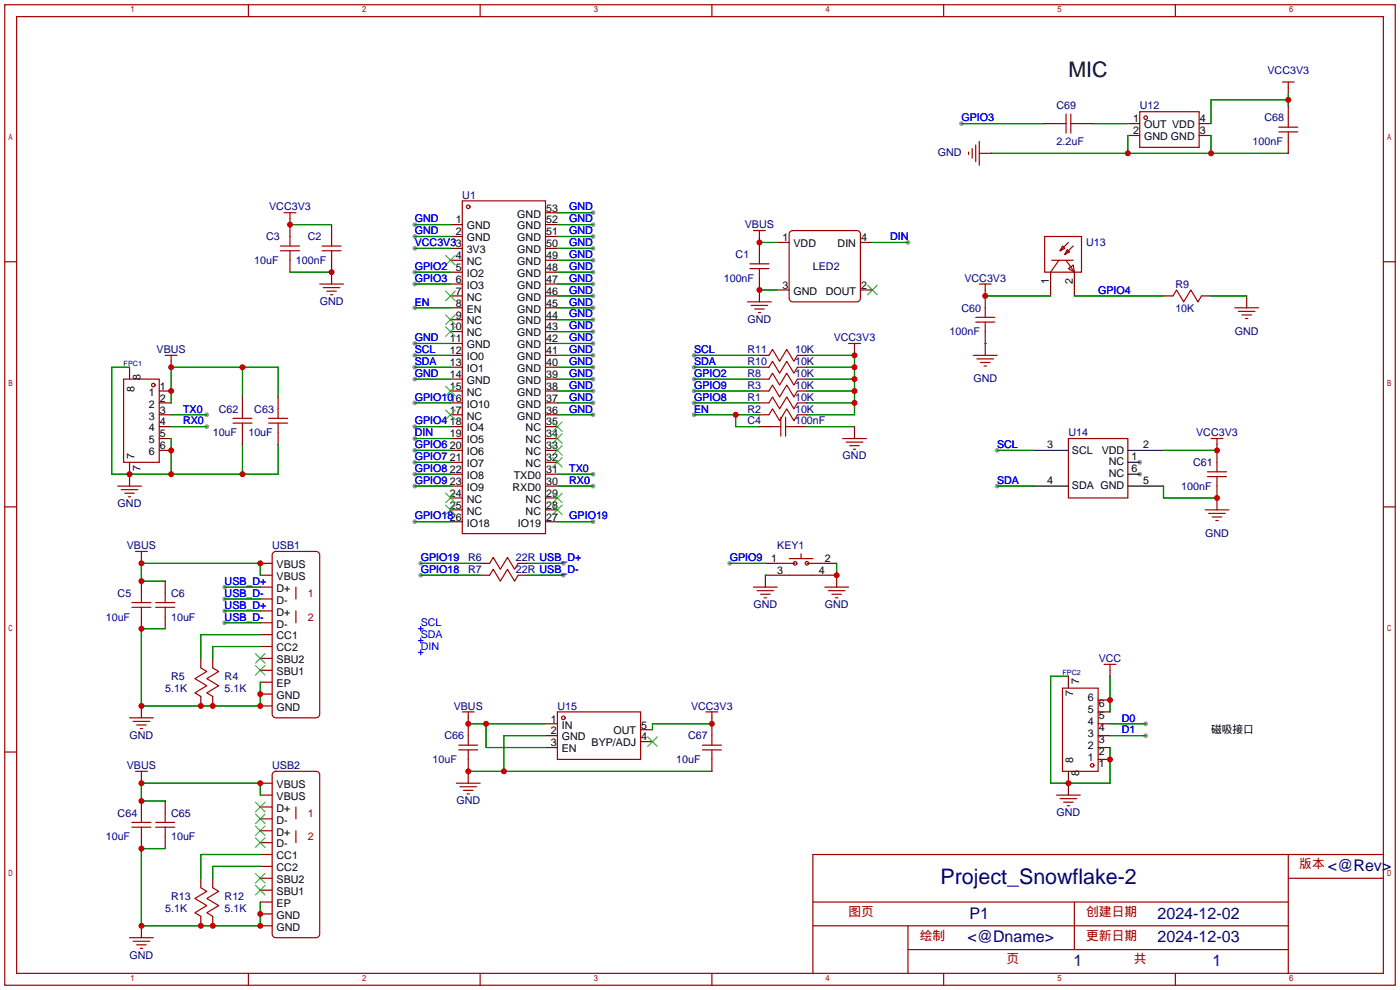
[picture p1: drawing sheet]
<svg xmlns="http://www.w3.org/2000/svg" width="299mm" height="212mm" viewBox="0 0 299 212" stroke-linecap="round" stroke-linejoin="round" font-family="sans-serif">
<g fill="#999">
<circle cx="243.6" cy="98.8" r=".51"/>
<circle cx="243.6" cy="101.3" r=".51"/>
<circle cx="88.6" cy="75.9" r=".51"/>
<circle cx="88.6" cy="78.5" r=".51"/>
<circle cx="88.6" cy="58.2" r=".51"/>
<circle cx="88.6" cy="60.7" r=".51"/>
<circle cx="88.6" cy="91.2" r=".51"/>
<circle cx="88.6" cy="93.7" r=".51"/>
<circle cx="88.6" cy="96.3" r=".51"/>
<circle cx="88.6" cy="98.8" r=".51"/>
<circle cx="88.6" cy="101.3" r=".51"/>
<circle cx="88.6" cy="103.9" r=".51"/>
<circle cx="88.6" cy="86.1" r=".51"/>
<circle cx="88.6" cy="111.5" r=".51"/>
<circle cx="126.7" cy="111.5" r=".51"/>
<circle cx="126.7" cy="101.3" r=".51"/>
<circle cx="126.7" cy="103.9" r=".51"/>
<circle cx="88.6" cy="65.8" r=".51"/>
<circle cx="88.6" cy="48" r=".51"/>
<circle cx="88.6" cy="50.5" r=".51"/>
<circle cx="88.6" cy="73.4" r=".51"/>
<circle cx="88.6" cy="81" r=".51"/>
<circle cx="126.7" cy="88.6" r=".51"/>
<circle cx="126.7" cy="86.1" r=".51"/>
<circle cx="126.7" cy="83.6" r=".51"/>
<circle cx="126.7" cy="81" r=".51"/>
<circle cx="126.7" cy="78.5" r=".51"/>
<circle cx="126.7" cy="65.8" r=".51"/>
<circle cx="126.7" cy="68.3" r=".51"/>
<circle cx="126.7" cy="70.9" r=".51"/>
<circle cx="126.7" cy="73.4" r=".51"/>
<circle cx="126.7" cy="75.9" r=".51"/>
<circle cx="126.7" cy="53.1" r=".51"/>
<circle cx="126.7" cy="55.6" r=".51"/>
<circle cx="126.7" cy="58.2" r=".51"/>
<circle cx="126.7" cy="60.7" r=".51"/>
<circle cx="126.7" cy="63.2" r=".51"/>
<circle cx="126.7" cy="45.5" r=".51"/>
<circle cx="126.7" cy="48" r=".51"/>
<circle cx="126.7" cy="50.5" r=".51"/>
<circle cx="88.6" cy="53.1" r=".51"/>
<circle cx="148.3" cy="86.1" r=".51"/>
<circle cx="148.3" cy="88.6" r=".51"/>
<circle cx="148.3" cy="83.6" r=".51"/>
<circle cx="48" cy="128" r=".51"/>
<circle cx="48" cy="133.1" r=".51"/>
<circle cx="48" cy="130.6" r=".51"/>
<circle cx="48" cy="125.5" r=".51"/>
<circle cx="120.4" cy="120.4" r=".51"/>
<circle cx="120.4" cy="122.9" r=".51"/>
<circle cx="89.9" cy="120.4" r=".51"/>
<circle cx="89.9" cy="122.9" r=".51"/>
<circle cx="156" cy="120.4" r=".51"/>
<circle cx="148.3" cy="81" r=".51"/>
<circle cx="205.5" cy="26.4" r=".51"/>
<circle cx="213.1" cy="96.3" r=".51"/>
<circle cx="213.1" cy="103.9" r=".51"/>
<circle cx="148.3" cy="75.9" r=".51"/>
<circle cx="148.3" cy="78.5" r=".51"/>
<circle cx="44.2" cy="91.2" r=".51"/>
<circle cx="44.2" cy="88.6" r=".51"/>
<circle cx="244.9" cy="157.2" r=".51"/>
<circle cx="244.9" cy="154.7" r=".51"/>
<circle cx="194.1" cy="51.8" r=".51"/>
</g>
<g fill="none" stroke="#a10000" stroke-width=".25">
<path d="M1 1h297.2v209.6h-297.2zM3.6 3.6h292.1v204.4h-292.1zM53.1 1v2.6M102.6 1v2.6M152.1 1v2.6M201.7 1v2.6M251.2 1v2.6M274.1 17.5h2.5M275.3 17.5v1.3M207 32.5v.5M207.8 31.8v2M208.5 31v3.5"/>
<path d="M209.3 30.2v5.1M225.8 26.4h2M227.8 24.4v4M228.9 26.4h2M228.9 24.4v4M243.6 23.9h12.7v7.6h-12.7zM273.3 27.2h4.1M273.3 28.2h4.1M275.3 25.1v2.1M275.3 28.2v2M1 55.9h2.6M59.9 52.6h4.1"/>
<path d="M59.9 53.6h4.1M60.7 45.5h2.5M62 45.5v1.2M62 50.5v2.1M62 53.6v2M68.8 52.6h4.1M68.8 53.6h4.1M70.9 50.5v2.1M70.9 53.6v2M98.8 42.9h17.8v71.1h-17.8zM160.3 56.4h4M160.3 57.4h4"/>
<path d="M161 49.3h2.6M162.3 49.3v1.2M162.3 54.4v2M162.3 57.4v2M168.9 49.5l.5-.2h13.7a.76 .76 0 0 1 .8 .7v13.8a.82 .82 0 0 1-.8 .7h-13.7a.82 .82 0 0 1-.7-.7v-13.8zM223.3 50.5h7.8v7.7h-7.8zM224.8 55.6h4.6M226.3 55.6l-1.8 2.6M227.1 52.6l.5 .5-1 .5zM227.8 55.6l1.8 2.6M228.1 53.3l.5 .5-1 .6zM228.3 57.4l1.1-.8 .2 1.6z"/>
<path d="M228.3 51.8l-1.7 1.8M229.4 52.6l-1.8 1.8M295.7 55.9h2.5M35.3 75.9h2.5M36.6 75.9v1.3M68.3 60.7h5.1M69.1 61.5h3.5M69.8 62.2h2.1M70.6 63h.5M159.8 64.5h5M160.5 65.3h3.6M161.3 66h2"/>
<path d="M162.1 66.8h.5M164.3 78.5l.8-1.3 1.5 2.6 1.5-2.6 1.6 2.6 .7-1.3M164.3 75.9l.8-1.2 1.5 2.5 1.5-2.5 1.6 2.5 .7-1.3M181.4 73.4h2.5M182.6 73.4v1.3M208 75.9h5.1M208.5 67.8h4.1M208.5 68.8h4.1M208.8 76.7h3.5M209.3 60.7h2.5M209.5 77.5h2.1M210.3 78.2h.5"/>
<path d="M210.6 60.7v1.3M210.6 65.8v2M210.6 68.8v2.1M250.7 63.2l.8-1.2 1.5 2.5 1.5-2.5 1.5 2.5 .8-1.3M263.9 65.8h5.1M264.7 66.5h3.5M265.4 67.3h2.1M266.2 68.1h.5M26.4 81h7.6v17.8h-7.6zM49.8 89.4h4M49.8 90.4h4M51.8 87.4v2"/>
<path d="M51.8 90.4v2.1M57.4 89.4h4.1M57.4 90.4h4.1M59.4 87.4v2M59.4 90.4v2.1M164.3 86.1l.8-1.3 1.5 2.6 1.5-2.6 1.6 2.6 .7-1.3M164.3 88.6l.8-1.2 1.5 2.5 1.5-2.5 1.6 2.5 .7-1.3M164.3 83.6l.8-1.3 1.5 2.5 1.5-2.5 1.6 2.5 .7-1.2M164.3 81l.8-1.2 1.5 2.5 1.5-2.5 1.6 2.5 .7-1.3M164.8 91.2h2.1M166.9 89.2v4M167.9 91.2h2"/>
<path d="M167.9 89.2v4M180.1 93.7h5.1M180.8 94.5h3.6M181.6 95.2h2M182.4 96h.5M228.3 93.7h12.7v12.7h-12.7zM258.8 93.7h2.6M260.1 93.7v1.3M260.1 98.8v2M1 108.3h2.6M25.1 103.9h5.1M25.9 104.6h3.6"/>
<path d="M26.7 105.4h2M27.4 106.2h.5M29 117.9h2.5M30.2 117.9v1.2M58.4 118.1l.5-.2h8.7a.76 .76 0 0 1 .7 .7v34.1a.82 .82 0 0 1-.7 .7h-8.7a.82 .82 0 0 1-.7-.7v-34.1zM168.7 119.4h5M171.2 118.4v1M257.6 109h5M258.1 100.8h4M258.1 101.9h4M258.3 109.7h3.6M259.1 110.5h2"/>
<path d="M259.8 111.3h.5M260.1 101.9v2M295.7 108.3h2.5M28.2 128.8h4.1M28.2 129.8h4.1M30.2 126.7v2.1M30.2 129.8v2M33.3 128.8h4M33.3 129.8h4M35.3 126.7v2.1M35.3 129.8v2M63.2 125.5v2.5"/>
<path d="M63.2 130.6v2.5M104.6 120.4l.8-1.3 1.5 2.6 1.6-2.6 1.5 2.6 .7-1.3M104.6 122.9l.8-1.2 1.5 2.5 1.6-2.5 1.5 2.5 .7-1.3M161 125.5h5.1M161.8 126.2h3.6M162.6 127h2M163.3 127.8h.5M166.1 120.4h3.8M168.7 122.9h5M172.5 120.4h3.8M176.3 125.5h5.1M177 126.2h3.6"/>
<path d="M177.8 127h2M178.6 127.8h.5M27.7 153.4h5.1M28.4 154.2h3.6M29.2 154.9h2M30 155.7h.5M42.9 142.7l1.3 .8-2.5 1.5 2.5 1.6-2.5 1.5 1.2 .7M45.5 142.7l1.2 .8-2.5 1.5 2.5 1.6-2.5 1.5 1.3 .7M98 159.3h4.1M98.8 152.1h2.5M100.1 152.1v1.3M100.1 157.2v2.1"/>
<path d="M119.1 152.1h17.8v10.2h-17.8zM150.1 159.3h4.1M150.9 152.1h2.5M152.1 152.1v1.3M152.1 157.2v2.1M227.1 147.1h7.6v17.7h-7.6zM236 142h2.5M237.2 142v1.3M1 160.7h2.6M28.2 175.8h4.1M28.2 176.8h4.1M29 164.8h2.5"/>
<path d="M30.2 164.8v1.3M30.2 173.7v2.1M30.2 176.8v2M33.3 175.8h4M33.3 176.8h4M35.3 173.7v2.1M35.3 176.8v2M58.4 165.1l.5-.3h8.7a.76 .76 0 0 1 .7 .8v34a.82 .82 0 0 1-.7 .8h-8.7a.82 .82 0 0 1-.7-.8v-34zM63.2 172.5v2.5M63.2 177.5v2.6M97.5 167.4h5.1M98 160.3h4.1"/>
<path d="M98.3 168.1h3.6M99.1 168.9h2M99.8 169.7h.5M100.1 160.3v2M150.1 160.3h4.1M152.1 160.3v2M225.8 169.9h5.1M226.6 170.7h3.5M227.3 171.5h2.1M228.1 172.2h.5M42.9 189.7l1.3 .8-2.5 1.5 2.5 1.5-2.5 1.6 1.2 .7M45.5 189.7l1.2 .8-2.5 1.5 2.5 1.5-2.5 1.6 1.3 .7"/>
<path d="M173.7 197.9h101.6M173.7 192.8h101.6M194.1 197.9v10.1M229.6 192.8v10.1M275.3 182.6v25.4M275.3 187.7h20.4M295.7 182.6h-122v25.4M27.7 200.4h5.1M28.4 201.2h3.6M29.2 201.9h2M30 202.7h.5M53.1 208v2.6"/>
<path d="M102.6 208v2.6M152.1 208v2.6M194.1 202.9h81.2M201.7 208v2.6M251.2 208v2.6"/>
<circle cx="244.9" cy="25.1" r=".38"/>
<circle cx="100.1" cy="44.2" r=".38"/>
<circle cx="32.8" cy="82.3" r=".38"/>
<circle cx="169.9" cy="120.4" r=".38"/>
<circle cx="172.5" cy="120.4" r=".38"/>
<circle cx="120.4" cy="153.4" r=".38"/>
<circle cx="233.4" cy="163.6" r=".38"/>
</g>
<g fill="none" stroke="#870000" stroke-width=".25">
<path d="M275.3 18.8v1.3M209.3 32.8h2.5M223.3 26.4h2.5M230.9 26.4h2.5M241 26.4h2.6M241 29h2.6M256.3 26.4h2.5M256.3 29h2.5M275.3 22.6v2.5M275.3 30.2v2.6M62 46.7v3.8M62 55.6v2.6"/>
<path d="M70.9 48v2.5M70.9 55.6v5.1M96.3 48h2.5M96.3 50.5h2.5M96.3 53.1h2.5M96.3 55.6h2.5M96.3 58.2h2.5M116.6 45.5h2.5M116.6 48h2.5M116.6 50.5h2.5M116.6 53.1h2.5M116.6 55.6h2.5"/>
<path d="M116.6 58.2h2.5M162.3 50.5v3.9M162.3 59.4v5.1M166.1 51.8h2.6M183.9 51.8h2.5M224.5 58.2v5M229.6 58.2v5M27.7 78.5v2.5M36.6 77.2v1.3M96.3 60.7h2.5M96.3 63.2h2.5M96.3 65.8h2.5"/>
<path d="M96.3 68.3h2.5M96.3 70.9h2.5M96.3 73.4h2.5M96.3 75.9h2.5M96.3 78.5h2.5M116.6 60.7h2.5M116.6 63.2h2.5M116.6 65.8h2.5M116.6 68.3h2.5M116.6 70.9h2.5M116.6 73.4h2.5M116.6 75.9h2.5"/>
<path d="M116.6 78.5h2.5M162.3 75.9h2M162.3 78.5h2M166.1 62h2.6M170.4 75.9h2.1M170.4 78.5h2.1M182.6 74.7v1.2M183.9 62h2.5M210.6 62v3.8M210.6 70.9v5M248.7 63.2h2M256.8 63.2h2"/>
<path d="M266.4 63.2v2.6M27.7 98.8v5.1M34 83.6h2.6M34 86.1h2.6M34 88.6h2.6M34 91.2h2.6M34 93.7h2.6M34 96.3h2.6M51.8 84.8v2.6M51.8 92.5v2.5M59.4 84.8v2.6M59.4 92.5v2.5"/>
<path d="M96.3 81h2.5M96.3 83.6h2.5M96.3 86.1h2.5M96.3 88.6h2.5M96.3 91.2h2.5M96.3 93.7h2.5M96.3 96.3h2.5M96.3 98.8h2.5M116.6 81h2.5M116.6 83.6h2.5M116.6 86.1h2.5M116.6 88.6h2.5"/>
<path d="M116.6 91.2h2.5M116.6 93.7h2.5M116.6 96.3h2.5M116.6 98.8h2.5M162.3 81h2M162.3 83.6h2M162.3 86.1h2M162.3 88.6h2M162.3 91.2h2.5M169.9 91.2h2.6M170.4 81h2.1M170.4 83.6h2.1"/>
<path d="M170.4 86.1h2.1M170.4 88.6h2.1M182.6 91.2v2.5M260.1 95v3.8M30.2 119.1v1.3M96.3 101.3h2.5M96.3 103.9h2.5M96.3 106.4h2.5M96.3 109h2.5M96.3 111.5h2.5M116.6 101.3h2.5M116.6 103.9h2.5"/>
<path d="M116.6 106.4h2.5M116.6 109h2.5M116.6 111.5h2.5M260.1 103.9v5.1M30.2 124.2v2.5M30.2 131.8v2.6M35.3 124.2v2.5M35.3 131.8v2.6M55.6 138.2h2.6M55.6 130.6h2.6M55.6 133.1h2.6M55.6 122.9h2.6"/>
<path d="M55.6 128h2.6M55.6 125.5h2.6M55.6 135.6h2.6M55.6 120.4h2.6M102.6 122.9h2M102.6 120.4h2M110.7 122.9h2.1M110.7 120.4h2.1M163.6 120.4h2.5M168.7 122.9h-5.1v2.6M173.7 122.9h5.1v2.6M176.3 120.4h2.5"/>
<path d="M30.2 150.9v2.5M42.9 140.7v2M42.9 148.8v2.1M45.5 140.7v2M45.5 148.8v2.1M55.6 140.7h2.6M55.6 148.3h2.6M55.6 150.9h2.6M55.6 143.3h2.6M55.6 145.8h2.6M100.1 153.4v3.8M116.6 159.8h2.5"/>
<path d="M116.6 157.2h2.5M116.6 154.7h2.5M136.9 156h2.5M136.9 158.5h2.5M152.1 153.4v3.8M228.3 144.5v2.6M234.7 159.8h2.5M234.7 157.2h2.5M234.7 154.7h2.5M234.7 152.1h2.5M234.7 149.6h2.5M237.2 143.3v1.2"/>
<path d="M30.2 166.1v1.3M30.2 171.2v2.5M30.2 178.8v2.6M35.3 171.2v2.5M35.3 178.8v2.6M55.6 177.5h2.6M55.6 169.9h2.6M55.6 175h2.6M55.6 172.5h2.6M55.6 167.4h2.6M100.1 162.3v5.1M152.1 162.3v2.5"/>
<path d="M228.3 164.8v5.1M234.7 162.3h2.5M30.2 197.9v2.5M42.9 187.7v2M42.9 195.8v2.1M45.5 187.7v2M45.5 195.8v2.1M55.6 187.7h2.6M55.6 195.3h2.6M55.6 185.2h2.6M55.6 180.1h2.6M55.6 182.6h2.6"/>
<path d="M55.6 197.9h2.6M55.6 190.2h2.6M55.6 192.8h2.6"/>
</g>
<g fill="none" stroke="#3c3" stroke-width=".25">
<path d="M95.2 54.6l2.1 2M97.3 54.6l-2.1 2M95.2 69.8l2.1 2.1M95.2 67.3l2.1 2M95.2 62.2l2.1 2.1M97.3 69.8l-2.1 2.1M97.3 67.3l-2.1 2M97.3 62.2l-2.1 2.1M185.4 61l2.1 2M187.5 61l-2.1 2M95.2 87.6l2.1 2.1M95.2 82.5l2.1 2.1"/>
<path d="M97.3 87.6l-2.1 2.1M97.3 82.5l-2.1 2.1M118.1 90.2l2 2M118.1 92.7l2 2M118.1 95.2l2 2.1M118.1 97.8l2 2M120.1 90.2l-2 2M120.1 92.7l-2 2M120.1 95.2l-2 2.1M120.1 97.8l-2 2M95.2 107.9l2.1 2.1M95.2 105.4l2.1 2"/>
<path d="M97.3 107.9l-2.1 2.1M97.3 105.4l-2.1 2M118.1 105.4l2 2M118.1 107.9l2 2.1M120.1 105.4l-2 2M120.1 107.9l-2 2.1M54.6 139.7l2 2M56.6 139.7l-2 2M54.6 142.2l2 2.1M56.6 142.2l-2 2.1M138.4 157.5l2.1 2M140.5 157.5l-2.1 2"/>
<path d="M54.6 176.5l2 2.1M54.6 179.1l2 2M54.6 174l2 2M54.6 171.5l2 2M56.6 176.5l-2 2.1M56.6 179.1l-2 2M56.6 174l-2 2M56.6 171.5l-2 2M54.6 186.7l2 2M54.6 189.2l2 2.1M56.6 186.7l-2 2M56.6 189.2l-2 2.1"/>
</g>
<g fill="none" stroke="#008700" stroke-width=".25">
<path d="M205.5 26.4h17.8M211.8 32.8h63.5M233.4 26.4h7.6M241 29v3.8M258.8 29v3.8M275.3 21.3h-16.5v5.1M275.3 20.1v2.5M62 58.2h8.9M62 48h8.9M88.6 58.2h7.7M88.6 48h7.7M88.6 50.5h7.7"/>
<path d="M88.6 53.1h7.7M119.1 58.2h7.6M119.1 48h7.6M119.1 50.5h7.6M119.1 53.1h7.6M119.1 55.6h7.6M119.1 45.5h7.6M162.3 51.8h3.8M186.4 51.8h7.7M27.7 78.5h-3.8v22.8h35.5v-6.3M51.8 78.5v6.3M88.6 75.9h7.7"/>
<path d="M88.6 78.5h7.7M88.6 60.7h7.7M88.6 65.8h7.7M88.6 73.4h7.7M119.1 75.9h7.6M119.1 78.5h7.6M119.1 60.7h7.6M119.1 65.8h7.6M119.1 73.4h7.6M119.1 68.3h7.6M119.1 70.9h7.6M119.1 63.2h7.6"/>
<path d="M148.3 75.9h14M148.3 78.5h14M162.3 62h3.8M172.5 75.9h10.1v12.7h-10.1M172.5 78.5h10.1M210.6 73.4h.1M210.6 63.2h13.9M229.6 63.2h19.1M258.8 63.2h7.6M36.6 91.2h7.6M36.6 88.6h7.6M36.6 93.7v7.6"/>
<path d="M51.8 95v6.3M59.4 84.8v-6.3h-22.8v7.6M88.6 91.2h7.7M88.6 93.7h7.7M88.6 96.3h7.7M88.6 98.8h7.7M88.6 86.1h7.7M88.6 81h7.7M119.1 86.1h7.6M119.1 81h7.6M119.1 88.6h7.6M119.1 83.6h7.6"/>
<path d="M148.3 86.1h14M148.3 81h14M148.3 88.6h14M148.3 83.6h14M157.2 88.6v2.6h5.1M172.5 91.2h10.1M172.5 86.1h10.1M172.5 81h10.1M172.5 83.6h10.1M213.1 96.3h7.6M248.7 96.3h11.4M88.6 101.3h7.7"/>
<path d="M88.6 103.9h7.7M88.6 111.5h7.7M119.1 101.3h7.6M119.1 103.9h7.6M119.1 111.5h7.6M213.1 103.9h7.6M248.7 103.9v2.5h11.4M35.3 134.4h-5.1v16.5h25.4v-5.1M48 128h7.6M48 133.1h7.6M48 130.6h7.6M48 125.5h7.6"/>
<path d="M55.6 122.9v-2.5h-25.4v3.8h5.1M55.6 138.2h-10.1v2.5M55.6 135.6h-12.7v5.1M89.9 120.4h12.7M89.9 122.9h12.7M112.8 120.4h7.6M112.8 122.9h7.6M156 120.4h7.6M163.6 122.9h.1M178.8 120.4v2.5M100.1 154.7h16.5M103.9 154.7v5.1h12.7"/>
<path d="M116.6 157.2h-8.9v7.6M152.1 154.7h-12.7v1.3M228.3 144.5h-3.8v22.9h12.7v-7.6M237.2 144.5v7.6M237.2 157.2h7.7M237.2 154.7h7.7M55.6 169.9v-2.5h-25.4v3.8h5.1M100.1 164.8h52M35.3 181.4h-5.1v16.5h25.4v-5.1M55.6 185.2h-10.1v2.5M55.6 182.6h-12.7v5.1"/>
</g>
<path d="M220.7 96.3h7.6M241 98.8h2.6M241 96.3h7.7M220.7 103.9h7.6M241 103.9h7.7M241 101.3h2.6" fill="none" stroke="#000" stroke-width=".25"/>
<path d="M89.4 134.4h1M89.4 136.9h1M89.4 139.4h1M89.9 133.9v1M89.9 136.4v1M89.9 138.9v1.1" fill="none" stroke="#00f" stroke-width=".25"/>
<g fill="#c00">
<circle cx="162.3" cy="51.8" r=".63"/>
<circle cx="162.3" cy="62" r=".63"/>
<circle cx="62" cy="48" r=".63"/>
<circle cx="70.9" cy="58.2" r=".63"/>
<circle cx="182.6" cy="86.1" r=".63"/>
<circle cx="182.6" cy="83.6" r=".63"/>
<circle cx="182.6" cy="81" r=".63"/>
<circle cx="182.6" cy="75.9" r=".63"/>
<circle cx="182.6" cy="78.5" r=".63"/>
<circle cx="157.2" cy="88.6" r=".63"/>
<circle cx="55.6" cy="120.4" r=".63"/>
<circle cx="30.2" cy="120.4" r=".63"/>
<circle cx="30.2" cy="124.2" r=".63"/>
<circle cx="30.2" cy="150.9" r=".63"/>
<circle cx="30.2" cy="134.4" r=".63"/>
<circle cx="55.6" cy="148.3" r=".63"/>
<circle cx="55.6" cy="150.9" r=".63"/>
<circle cx="42.9" cy="150.9" r=".63"/>
<circle cx="45.5" cy="150.9" r=".63"/>
<circle cx="178.8" cy="122.9" r=".63"/>
<circle cx="275.3" cy="21.3" r=".63"/>
<circle cx="241" cy="32.8" r=".63"/>
<circle cx="258.8" cy="32.8" r=".63"/>
<circle cx="210.6" cy="63.2" r=".63"/>
<circle cx="260.1" cy="96.3" r=".63"/>
<circle cx="260.1" cy="106.4" r=".63"/>
<circle cx="27.7" cy="101.3" r=".63"/>
<circle cx="36.6" cy="96.3" r=".63"/>
<circle cx="36.6" cy="101.3" r=".63"/>
<circle cx="51.8" cy="101.3" r=".63"/>
<circle cx="36.6" cy="83.6" r=".63"/>
<circle cx="36.6" cy="78.5" r=".63"/>
<circle cx="51.8" cy="78.5" r=".63"/>
<circle cx="228.3" cy="167.4" r=".63"/>
<circle cx="237.2" cy="162.3" r=".63"/>
<circle cx="237.2" cy="149.6" r=".63"/>
<circle cx="55.6" cy="167.4" r=".63"/>
<circle cx="30.2" cy="167.4" r=".63"/>
<circle cx="30.2" cy="171.2" r=".63"/>
<circle cx="30.2" cy="197.9" r=".63"/>
<circle cx="30.2" cy="181.4" r=".63"/>
<circle cx="55.6" cy="195.3" r=".63"/>
<circle cx="55.6" cy="197.9" r=".63"/>
<circle cx="42.9" cy="197.9" r=".63"/>
<circle cx="45.5" cy="197.9" r=".63"/>
<circle cx="100.1" cy="154.7" r=".63"/>
<circle cx="103.9" cy="154.7" r=".63"/>
<circle cx="100.1" cy="164.8" r=".63"/>
<circle cx="107.7" cy="164.8" r=".63"/>
<circle cx="152.1" cy="154.7" r=".63"/>
</g>
<text font-size="4.6" x="228.3" y="16.6">MIC</text>
<text font-size="4.6" fill="#000080" x="201" y="189">Project_Snowflake-2</text>
<g font-size="3.4" fill="#000080">
<text x="283.8" y="186.2">&lt;@Rev&gt;</text>
<text x="207.2" y="196.3">P1</text>
<text x="247.4" y="196.3">2024-12-02</text>
<text x="206.8" y="201.4">&lt;@Dname&gt;</text>
<text x="247.4" y="201.4">2024-12-03</text>
<text x="229.4" y="206.5">1</text>
<text x="259.1" y="206.5">1</text>
</g>
<g font-size="2.7" fill="#a00000">
<text x="277.7" y="185.6">版本</text>
<text x="181.4" y="195.7">图页</text>
<text x="232.2" y="195.7">创建日期</text>
<text x="196.6" y="200.8">绘制</text>
<text x="232.2" y="200.8">更新日期</text>
<text x="215.1" y="205.9">页</text>
<text x="242.3" y="205.9">共</text>
</g>
<g font-size="2.3" fill="#000080">
<text x="270.9" y="15.8">VCC3V3</text>
<text x="225.8" y="23.4">C69</text>
<text x="243.6" y="23.4">U12</text>
<text x="270.3" y="25.9">C68</text>
<text x="200.4" y="33.4">GND</text>
<text x="225.8" y="31">2.2uF</text>
<text x="267.7" y="31">100nF</text>
<text x="57.5" y="45">VCC3V3</text>
<text x="98.8" y="42.4">U1</text>
<text x="56.9" y="51.3">C3</text>
<text x="65.8" y="51.3">C2</text>
<text x="159.2" y="48.8">VBUS</text>
<text x="232.2" y="52.6">U13</text>
<text x="54.4" y="56.4">10uF</text>
<text x="63.2" y="56.4">100nF</text>
<text x="157.2" y="55.1">C1</text>
<text x="173.7" y="57.7">LED2</text>
<text x="68.3" y="65.2">GND</text>
<text x="154.7" y="60.2">100nF</text>
<text x="206.1" y="60.2">VCC3V3</text>
<text x="251.2" y="61.5">R9</text>
<text x="159.8" y="69">GND</text>
<text x="202.9" y="71.7">100nF</text>
<text x="205.5" y="66.6">C60</text>
<text x="251.2" y="66.6">10K</text>
<text x="263.9" y="71.5">GND</text>
<text x="33.5" y="75.5">VBUS</text>
<text x="159.8" y="75.5">R11</text>
<text x="169.9" y="75.5">10K</text>
<text x="178.2" y="72.9">VCC3V3</text>
<text x="159.8" y="83.1">R3</text>
<text x="159.8" y="80.5">R8</text>
<text x="159.8" y="78">R10</text>
<text x="169.9" y="83.1">10K</text>
<text x="169.9" y="80.5">10K</text>
<text x="169.9" y="78">10K</text>
<text x="208" y="81.7">GND</text>
<text x="46.7" y="88.2">C62</text>
<text x="54.4" y="88.2">C63</text>
<text x="159.8" y="85.6">R1</text>
<text x="159.8" y="88.2">R2</text>
<text x="169.9" y="85.6">10K</text>
<text x="169.9" y="88.2">10K</text>
<text x="45.5" y="93.2">10uF</text>
<text x="53.1" y="93.2">10uF</text>
<text x="159.8" y="90.7">C4</text>
<text x="169.9" y="90.7">100nF</text>
<text x="228.3" y="93.2">U14</text>
<text x="255.6" y="93.2">VCC3V3</text>
<text x="180.1" y="98.2">GND</text>
<text x="255" y="99.6">C61</text>
<text x="252.5" y="104.7">100nF</text>
<text x="25.1" y="108.4">GND</text>
<text x="27.1" y="117.4">VBUS</text>
<text x="58.2" y="117.4">USB1</text>
<text x="100.1" y="119.9">R6</text>
<text x="110.2" y="119.9">22R USB_D+</text>
<text x="166.1" y="117.4">KEY1</text>
<text x="257.6" y="114.7">GND</text>
<text x="100.1" y="122.5">R7</text>
<text x="110.2" y="122.5">22R USB_D-</text>
<text x="25.1" y="127.5">C5</text>
<text x="36.6" y="127.5">C6</text>
<text x="161" y="129.9">GND</text>
<text x="176.3" y="129.9">GND</text>
<text x="22.6" y="132.6">10uF</text>
<text x="36.6" y="132.6">10uF</text>
<text x="234.8" y="141.5">VCC</text>
<text x="35.3" y="147.9">5.1K</text>
<text x="36.6" y="145.3">R5</text>
<text x="48" y="145.3">R4</text>
<text x="48" y="147.9">5.1K</text>
<text x="97" y="151.7">VBUS</text>
<text x="119.1" y="151.7">U15</text>
<text x="147.7" y="151.7">VCC3V3</text>
<text x="27.7" y="157.9">GND</text>
<text x="95" y="158">C66</text>
<text x="147.1" y="158">C67</text>
<text x="27.1" y="164.4">VBUS</text>
<text x="58.2" y="164.4">USB2</text>
<text x="92.5" y="163.1">10uF</text>
<text x="144.5" y="163.1">10uF</text>
<text x="97.5" y="171.9">GND</text>
<text x="22.6" y="179.6">10uF</text>
<text x="25.1" y="174.5">C64</text>
<text x="36.6" y="174.5">C65</text>
<text x="36.6" y="179.6">10uF</text>
<text x="225.8" y="174.4">GND</text>
<text x="35.3" y="194.8">5.1K</text>
<text x="36.6" y="192.3">R13</text>
<text x="48" y="192.3">R12</text>
<text x="48" y="194.8">5.1K</text>
<text x="27.7" y="204.9">GND</text>
</g>
<g font-size="2.3" fill="#00f">
<text x="205.5" y="25.9">GPIO3</text>
<text x="88.6" y="47.5">GND</text>
<text x="121.7" y="45">GND</text>
<text x="121.7" y="47.5">GND</text>
<text x="88.6" y="50.1">GND</text>
<text x="88.6" y="52.6">VCC3V33</text>
<text x="121.7" y="52.6">GND</text>
<text x="121.7" y="50.1">GND</text>
<text x="190.2" y="51.3">DIN</text>
<text x="88.6" y="57.7">GPIO2</text>
<text x="121.7" y="55.1">GND</text>
<text x="121.7" y="57.7">GND</text>
<text x="88.6" y="60.2">GPIO3</text>
<text x="88.6" y="65.3">EN</text>
<text x="121.7" y="65.3">GND</text>
<text x="121.7" y="60.2">GND</text>
<text x="121.7" y="62.8">GND</text>
<text x="234.7" y="62.8">GPIO4</text>
<text x="121.7" y="67.8">GND</text>
<text x="121.7" y="70.4">GND</text>
<text x="88.6" y="75.5">SCL</text>
<text x="88.6" y="72.9">GND</text>
<text x="121.7" y="72.9">GND</text>
<text x="121.7" y="75.5">GND</text>
<text x="148.3" y="75.5">SCL</text>
<text x="88.6" y="78">SDA</text>
<text x="88.6" y="80.5">GND</text>
<text x="121.7" y="83.1">GND</text>
<text x="121.7" y="80.5">GND</text>
<text x="121.7" y="78">GND</text>
<text x="148.3" y="83.1">GPIO9</text>
<text x="148.3" y="80.5">GPIO2</text>
<text x="148.3" y="78">SDA</text>
<text x="39.1" y="88.2">TX0</text>
<text x="88.6" y="85.6">GPIO1016</text>
<text x="121.7" y="88.2">GND</text>
<text x="121.7" y="85.6">GND</text>
<text x="148.3" y="85.6">GPIO8</text>
<text x="148.3" y="88.2">EN</text>
<text x="39.1" y="90.7">RX0</text>
<text x="88.6" y="90.7">GPIO4</text>
<text x="88.6" y="93.2">DIN</text>
<text x="88.6" y="95.8">GPIO6</text>
<text x="213.1" y="95.8">SCL</text>
<text x="88.6" y="98.3">GPIO7</text>
<text x="88.6" y="100.9">GPIO8</text>
<text x="121.7" y="100.9">TX0</text>
<text x="88.6" y="103.4">GPIO9</text>
<text x="121.7" y="103.4">RX0</text>
<text x="213.1" y="103.4">SDA</text>
<text x="88.6" y="111">GPIO1826</text>
<text x="121.7" y="111">GPIO19</text>
<text x="89.9" y="119.9">GPIO19</text>
<text x="156" y="119.9">GPIO9</text>
<text x="48" y="125">USB_D+</text>
<text x="89.9" y="122.5">GPIO18</text>
<text x="48" y="127.5">USB_D-</text>
<text x="48" y="130.1">USB_D+</text>
<text x="48" y="132.6">USB_D-</text>
<text x="89.9" y="133.9">SCL</text>
<text x="89.9" y="136.4">SDA</text>
<text x="89.9" y="139">DIN</text>
<text x="239.8" y="154.2">D0</text>
<text x="239.8" y="156.7">D1</text>
</g>
<g font-size="2.3">
<text x="242.2" y="26.2">1</text>
<text x="242.2" y="28.7">2</text>
<text x="244.5" y="27.4">OUT VDD</text>
<text x="244.5" y="30">GND GND</text>
<text x="256.4" y="28.7">3</text>
<text x="256.4" y="26.2">4</text>
<text x="97.4" y="47.8">1</text>
<text x="110.6" y="46.5">GND</text>
<text x="116.7" y="45.2">53</text>
<text x="116.7" y="47.8">52</text>
<text x="97.4" y="50.3">2</text>
<text x="99.7" y="51.6">GND</text>
<text x="99.7" y="49">GND</text>
<text x="110.6" y="49">GND</text>
<text x="110.6" y="51.6">GND</text>
<text x="116.7" y="50.3">51</text>
<text x="116.7" y="52.8">50</text>
<text x="167.3" y="51.6">1</text>
<text x="169.6" y="52.8">VDD</text>
<text x="179" y="52.8">DIN</text>
<text x="184" y="51.6">4</text>
<text x="97.4" y="57.9">5</text>
<text x="97.4" y="55.4">4</text>
<text x="99.7" y="59.2">IO2</text>
<text x="99.7" y="56.6">NC</text>
<text x="99.7" y="54.1">3V3</text>
<text x="110.6" y="54.1">GND</text>
<text x="110.6" y="56.6">GND</text>
<text x="110.6" y="59.2">GND</text>
<text x="116.7" y="55.4">49</text>
<text x="116.7" y="57.9">48</text>
<text x="97.4" y="65.5">8</text>
<text x="97.4" y="63">7</text>
<text x="97.4" y="60.5">6</text>
<text x="99.7" y="64.3">NC</text>
<text x="99.7" y="61.7">IO3</text>
<text x="110.6" y="61.7">GND</text>
<text x="110.6" y="64.3">GND</text>
<text x="116.7" y="60.5">47</text>
<text x="116.7" y="63">46</text>
<text x="116.7" y="65.5">45</text>
<text x="167.3" y="61.7">3</text>
<text x="169.6" y="63">GND</text>
<text x="176.5" y="63">DOUT</text>
<text x="184" y="61.7">2</text>
<text x="224.2" y="60.7" transform="rotate(-90 224.2 60.7)">1</text>
<text x="229.3" y="60.7" transform="rotate(-90 229.3 60.7)">2</text>
<text x="96.1" y="70.6">10</text>
<text x="97.4" y="68.1">9</text>
<text x="99.7" y="71.9">NC</text>
<text x="99.7" y="69.3">NC</text>
<text x="99.7" y="66.8">EN</text>
<text x="110.6" y="66.8">GND</text>
<text x="110.6" y="69.3">GND</text>
<text x="110.6" y="71.9">GND</text>
<text x="116.7" y="68.1">44</text>
<text x="116.7" y="70.6">43</text>
<text x="96.1" y="75.7">12</text>
<text x="96.1" y="73.2">11</text>
<text x="99.7" y="77">IO0</text>
<text x="99.7" y="74.4">GND</text>
<text x="110.6" y="74.4">GND</text>
<text x="110.6" y="77">GND</text>
<text x="116.7" y="73.2">42</text>
<text x="116.7" y="75.7">41</text>
<text x="28.7" y="83.7" transform="rotate(-90 28.7 83.7)">8</text>
<text x="30" y="81.1" transform="rotate(-90 30 81.1)">8</text>
<text x="34.2" y="83.3">1</text>
<text x="96.1" y="83.3">15</text>
<text x="96.1" y="80.8">14</text>
<text x="96.1" y="78.2">13</text>
<text x="99.7" y="82">GND</text>
<text x="99.7" y="79.5">IO1</text>
<text x="110.6" y="79.5">GND</text>
<text x="110.6" y="82">GND</text>
<text x="116.7" y="78.2">40</text>
<text x="116.7" y="80.8">39</text>
<text x="116.7" y="83.3">38</text>
<text x="31.8" y="84.6">1</text>
<text x="31.8" y="87.1">2</text>
<text x="31.8" y="89.7">3</text>
<text x="34.2" y="85.9">2</text>
<text x="34.2" y="88.4">3</text>
<text x="96.1" y="88.4">17</text>
<text x="99.7" y="89.7">NC</text>
<text x="99.7" y="87.1">IO10</text>
<text x="99.7" y="84.6">NC</text>
<text x="110.6" y="84.6">GND</text>
<text x="110.6" y="87.1">GND</text>
<text x="110.6" y="89.7">GND</text>
<text x="116.7" y="85.9">37</text>
<text x="116.7" y="88.4">36</text>
<text x="31.8" y="92.2">4</text>
<text x="31.8" y="94.7">5</text>
<text x="34.2" y="90.9">4</text>
<text x="34.2" y="93.5">5</text>
<text x="96.1" y="93.5">19</text>
<text x="96.1" y="90.9">18</text>
<text x="99.7" y="94.7">IO5</text>
<text x="99.7" y="92.2">IO4</text>
<text x="112.3" y="92.2">NC</text>
<text x="112.3" y="94.7">NC</text>
<text x="116.7" y="90.9">35</text>
<text x="116.7" y="93.5">34</text>
<text x="223.8" y="95.8">3</text>
<text x="244.3" y="95.8">2</text>
<text x="28.7" y="98.1" transform="rotate(-90 28.7 98.1)">7</text>
<text x="30" y="100.7" transform="rotate(-90 30 100.7)">7</text>
<text x="31.8" y="97.3">6</text>
<text x="34.2" y="96">6</text>
<text x="96.1" y="101.1">22</text>
<text x="96.1" y="98.6">21</text>
<text x="96.1" y="96">20</text>
<text x="99.7" y="99.8">IO7</text>
<text x="99.7" y="97.3">IO6</text>
<text x="112.3" y="97.3">NC</text>
<text x="112.3" y="99.8">NC</text>
<text x="116.7" y="96">33</text>
<text x="116.7" y="98.6">32</text>
<text x="116.7" y="101.1">31</text>
<text x="229.1" y="96.9">SCL</text>
<text x="235.5" y="96.9">VDD</text>
<text x="237" y="99.5">NC</text>
<text x="241.8" y="98.3">1</text>
<text x="241.8" y="100.9">6</text>
<text x="96.1" y="106.2">24</text>
<text x="96.1" y="103.6">23</text>
<text x="99.7" y="107.4">NC</text>
<text x="99.7" y="104.9">IO9</text>
<text x="99.7" y="102.4">IO8</text>
<text x="109.5" y="104.9">RXD0</text>
<text x="109.8" y="102.4">TXD0</text>
<text x="112.3" y="107.4">NC</text>
<text x="116.7" y="103.6">30</text>
<text x="116.7" y="106.2">29</text>
<text x="223.8" y="103.4">4</text>
<text x="229.1" y="104.5">SDA GND</text>
<text x="237" y="102">NC</text>
<text x="244.3" y="103.4">5</text>
<text x="96.1" y="108.7">25</text>
<text x="99.7" y="112.5">IO18</text>
<text x="99.7" y="110">NC</text>
<text x="110.7" y="112.5">IO19</text>
<text x="112.3" y="110">NC</text>
<text x="116.7" y="108.7">28</text>
<text x="116.7" y="111.3">27</text>
<text x="59.1" y="124">VBUS</text>
<text x="59.1" y="121.4">VBUS</text>
<text x="164.8" y="120.1">1</text>
<text x="166.1" y="122.7">3</text>
<text x="175" y="122.7">4</text>
<text x="176.3" y="120.1">2</text>
<text x="59.1" y="131.6">D+</text>
<text x="59.1" y="129">D-</text>
<text x="59.1" y="126.5">D+</text>
<text x="59.1" y="134.1">D-</text>
<text x="59.1" y="136.7">CC1</text>
<text x="59.1" y="141.7">SBU2</text>
<text x="59.1" y="139.2">CC2</text>
<text x="59.1" y="149.4">GND</text>
<text x="59.1" y="144.3">SBU1</text>
<text x="59.1" y="146.8">EP</text>
<text x="229.4" y="148.8" transform="rotate(-90 229.4 148.8)">7</text>
<text x="230.7" y="146.2" transform="rotate(-90 230.7 146.2)">7</text>
<text x="232.5" y="149.9">6</text>
<text x="59.1" y="151.9">GND</text>
<text x="117.7" y="154.4">1</text>
<text x="120.1" y="155.7">IN</text>
<text x="137" y="155.7">5</text>
<text x="232.5" y="155">4</text>
<text x="232.5" y="152.4">5</text>
<text x="234.8" y="153.7">5</text>
<text x="234.8" y="151.2">6</text>
<text x="117.7" y="159.5">3</text>
<text x="117.7" y="157">2</text>
<text x="120.1" y="160.8">EN</text>
<text x="120.1" y="158.2">GND</text>
<text x="126.4" y="159.5">BYP/ADJ</text>
<text x="131.1" y="157">OUT</text>
<text x="137" y="158.2">4</text>
<text x="232.5" y="160.1">2</text>
<text x="232.5" y="157.5">3</text>
<text x="234.8" y="161.3">2</text>
<text x="234.8" y="158.8">3</text>
<text x="234.8" y="156.3">4</text>
<text x="258.8" y="156.7">磁吸接口</text>
<text x="229.4" y="163.2" transform="rotate(-90 229.4 163.2)">8</text>
<text x="230.7" y="165.8" transform="rotate(-90 230.7 165.8)">8</text>
<text x="232.5" y="162.6">1</text>
<text x="234.8" y="163.9">1</text>
<text x="59.1" y="170.9">VBUS</text>
<text x="59.1" y="173.5">D+</text>
<text x="59.1" y="168.4">VBUS</text>
<text x="59.1" y="178.6">D+</text>
<text x="59.1" y="176">D-</text>
<text x="59.1" y="181.1">D-</text>
<text x="59.1" y="183.6">CC1</text>
<text x="59.1" y="188.7">SBU2</text>
<text x="59.1" y="186.2">CC2</text>
<text x="59.1" y="191.3">SBU1</text>
<text x="59.1" y="196.3">GND</text>
<text x="59.1" y="193.8">EP</text>
<text x="59.1" y="198.9">GND</text>
</g>
<g font-size="2.3" fill="#a00000">
<text x="65.8" y="127.5">1</text>
<text x="65.8" y="132.6">2</text>
<text x="65.8" y="174.5">1</text>
<text x="65.8" y="179.6">2</text>
</g>
<g font-size="1.5" fill="#000080">
<text x="26.4" y="78.2">FPC1</text>
<text x="227.1" y="144.2">FPC2</text>
</g>
</svg>
